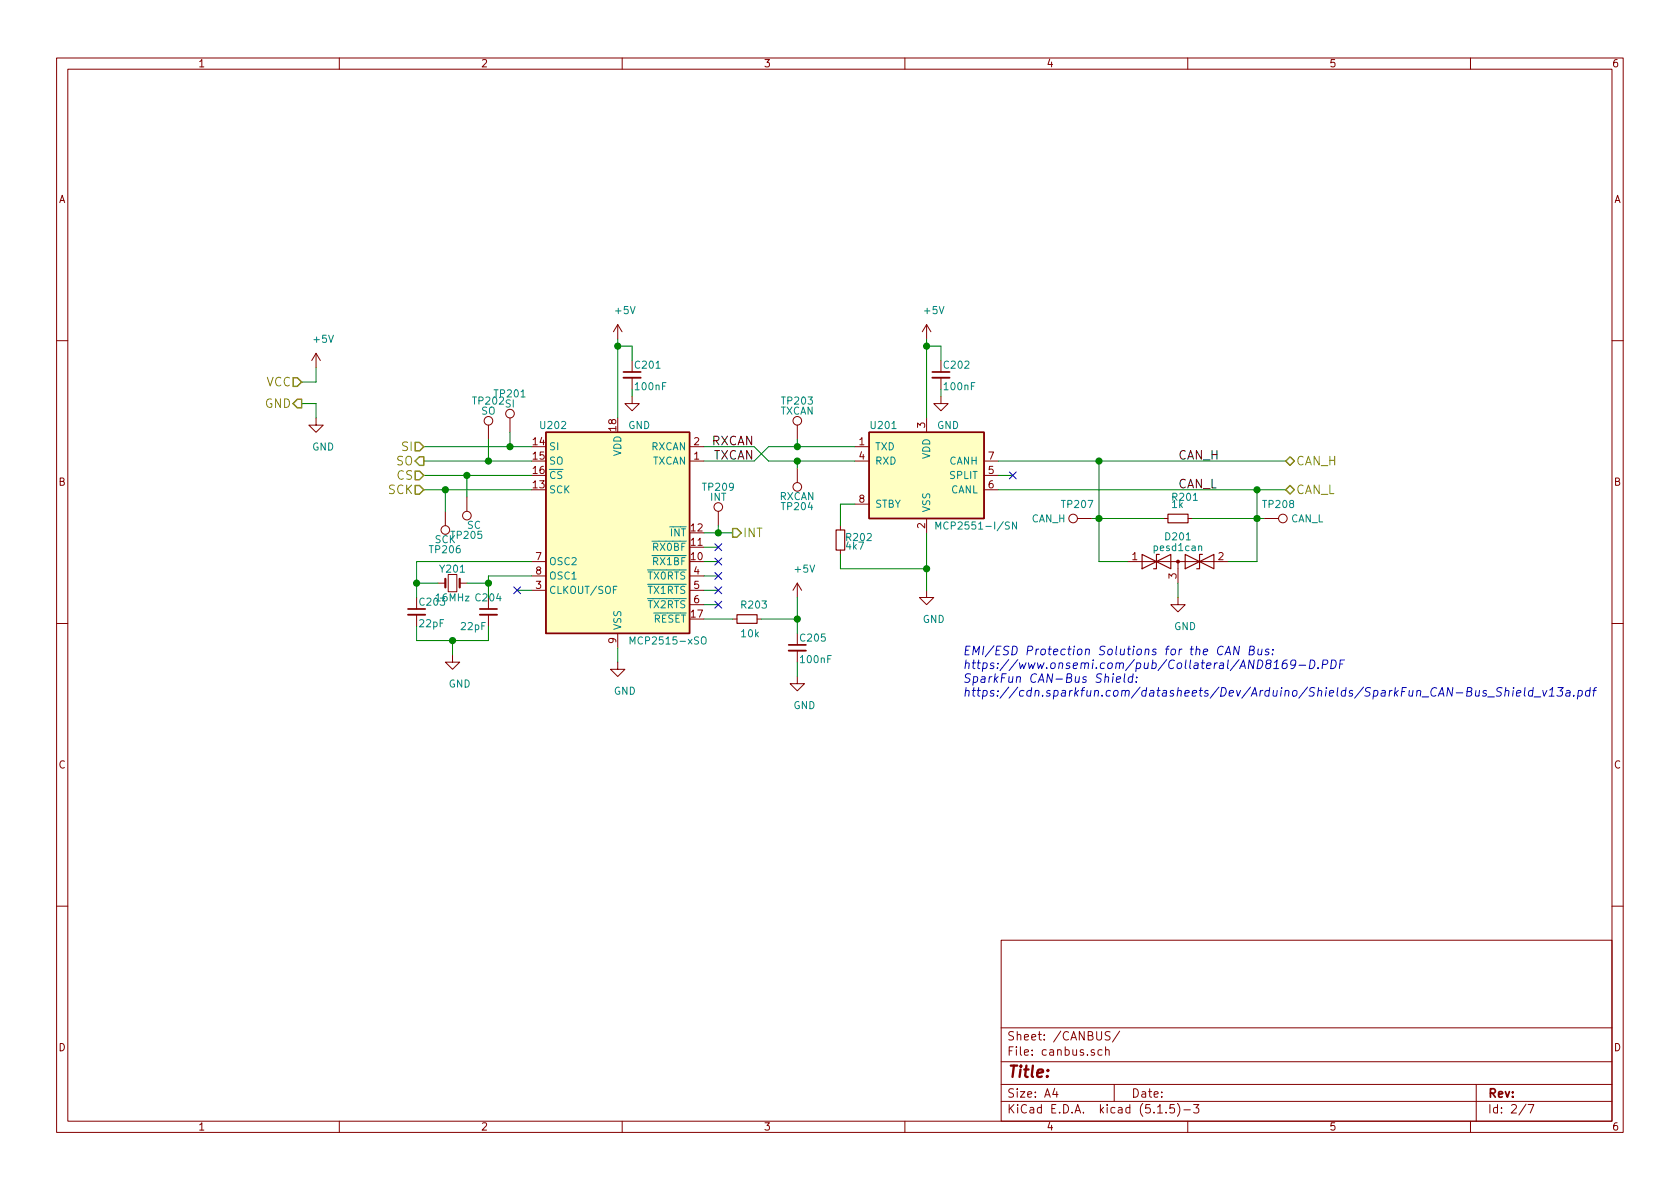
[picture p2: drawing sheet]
<svg xmlns="http://www.w3.org/2000/svg" width="297mm" height="210mm" viewBox="0 0 297 210" stroke-linecap="round" stroke-linejoin="round" font-family="sans-serif">
<g fill="none" stroke="#840000" stroke-width=".18">
<path d="M10 10.3h277v189.9h-277zM12 12.2h273v186.1h-273zM60 10.3v1.9M110 10.3v1.9M160 10.3v1.9M210 10.3v1.9M260 10.3v1.9M109.2 57.4l-.7 1.3M109.2 57.4v2.5M109.2 57.4l.8 1.3M163.8 57.4l-.7 1.3M163.8 57.4v2.5"/>
<path d="M163.8 57.4l.8 1.3M10 60.2h2M55.9 73.9v1.3h1.2l-1.2 1.2-1.3-1.2h1.3M55.9 62.5l-.8 1.2M55.9 62.5v2.5M55.9 62.5l.7 1.2M86.4 75.2v2.5M90.2 73.9v2.5M111.8 70.1v1.3h1.2l-1.2 1.2-1.3-1.2h1.3M111.8 63.7v2.1M111.8 66.8v2M121.9 79h2.6"/>
<path d="M141 75.2v2.5M151.1 79h2.6M163.8 73.9v2.5M166.4 70.1v1.3h1.2l-1.2 1.2-1.3-1.2h1.3M166.4 63.7v2.1M166.4 66.8v2M285 60.2h2M78.7 90.4v2.6M82.5 87.9v2.5M94 99.3h2.5M121.9 81.5h2.6M127 90.4v2.6"/>
<path d="M141 82.8v2.5M148.6 93v.7M148.6 97.3v.7M151.1 81.5h2.6M151.1 89.1h2.6M163.8 91.7v2.5M174 81.5h2.5M174 84.1h2.5M174 86.6h2.5M190.5 91.7h2.5M199.4 99.3h17.8M205.7 91.7h.8"/>
<path d="M208.3 99.3v3.8M210.1 91.7h.7M223.5 91.7h2.6M10 110.3h2M73.7 105.7v2M73.7 108.7v2M77.5 103.1h1.2M79.2 101.6h1.6v3h-1.6zM80 115.8v1.3h1.3l-1.3 1.3-1.3-1.3h1.3M81.3 103.1h1.2M86.4 105.7v2M86.4 108.7v2"/>
<path d="M94 104.4h2.5M94 101.8h2.5M109.2 117.1v1.3h1.3l-1.3 1.2-1.3-1.2h1.3M109.2 112v2.5M121.9 104.4h2.6M121.9 101.8h2.6M121.9 106.9h2.6M129.5 109.5h.8M133.9 109.5h.7M141 119.6v1.3h1.2l-1.2 1.3-1.3-1.3h1.3M141 103.1v2.6M141 112v2"/>
<path d="M141 115.1v2M141 103.1l-.8 1.3M141 103.1l.7 1.3M163.8 104.4v1.3h1.3l-1.3 1.2-1.2-1.2h1.2M208.3 105.7v1.2h1.2l-1.2 1.3-1.3-1.3h1.3M285 110.3h2M10 160.2h2M177 166.3h108v32h-108zM285 160.2h2M60 198.3v1.9M110 198.3v1.9M160 198.3v1.9"/>
<path d="M177 194.8h108M177 191.8h108M177 187.8h108M177 181.8h108M186.5 192.5l-.4 1h1M186.8 193v1M194.8 185.7l-.4-.1-.3 .3 .1 .6 .2 .1 .4-.1M195.5 185.7l.2-.1 .4 .1v.9M195.5 185.1v1.5M196.3 182.5l-.6-.1-.3 .3 .1 .3 .7 .4v.4a.62 .62 0 0 1-.8 0M197 191.8v3M198 182.3l-1.3 2"/>
<path d="M204.7 196.8h.8M206.2 196.7v.1M207.6 195.3h-.7l-.1 .7 .2-.1 .5 .1 .2 .2-.1 .5-.2 .1-.6-.1M208.2 195.1a1.71 1.71 0 0 1 0 2.3M209.3 196.3h1.2M210 198.3v1.9M211 195.3h1l-.5 .6 .4 .1v.7l-.2 .1-.7-.1M260 198.3v1.9M261 191.8v6.5M269.8 195.2l-1.2 2M270.2 195.3h1l-.6 1.5"/>
<circle cx="86.4" cy="74.4" r=".76"/>
<circle cx="90.2" cy="73.1" r=".76"/>
<circle cx="141" cy="74.4" r=".76"/>
<circle cx="78.7" cy="93.7" r=".76"/>
<circle cx="82.5" cy="91.2" r=".76"/>
<circle cx="127" cy="89.7" r=".76"/>
<circle cx="141" cy="86.1" r=".76"/>
<circle cx="189.7" cy="91.7" r=".76"/>
<circle cx="226.8" cy="91.7" r=".76"/>
</g>
<path d="M110.2 66.8h3.1M164.8 66.8h3.1M72.1 108.7h3.1M84.8 108.7h3.1M139.4 115.1h3.1" fill="none" stroke="#840000" stroke-width=".33"/>
<path d="M110.2 65.8h3.1M164.8 65.8h3.1M72.1 107.7h3.1M84.8 107.7h3.1M139.4 114h3.1" fill="none" stroke="#840000" stroke-width=".3"/>
<circle cx="208.3" cy="99.3" r=".25" fill="#840000" stroke="#840000" stroke-width=".18"/>
<path d="M147.8 93.7h1.6v3.6h-1.6zM201.9 98v2.6l5.1-2.6v2.6zM205 98h-.5v2.6h-.5M206.5 90.9h3.6v1.6h-3.6zM209.5 98l5.1 2.6v-2.6l-5.1 2.6zM212.6 98h-.5v2.6h-.5M130.3 108.7h3.6v1.5h-3.6z" fill="none" stroke="#840000" stroke-width=".2"/>
<path d="M165.5 93.6v-1.3l.4 .9 .4-.9v1.3M179.7 92.3v1.3l-.7-1.3v1.3M211.9 96.7l.2-.2 .3 .1 .1 .8M109.1 103.7h-.6v1.2M111.4 113.9v-1.3l.4 .9 .5-.9v1.3M124.1 112.8a.45 .45 0 0 1 .7 0 .88 .88 0 0 1-.3 1.1l-.3-.1a1.07 1.07 0 0 1-.1-1z" fill="none" stroke="#008484" stroke-width=".18"/>
<g fill="#ffffc2" stroke="#ffffc2" stroke-width=".18">
<path d="M153.7 76.4h20.3v15.3h-20.3z"/>
<path d="M96.5 76.4h25.4v35.6h-25.4z"/>
</g>
<path d="M96.5 76.4h25.4v35.6h-25.4zM153.7 76.4h20.3v15.3h-20.3z" fill="none" stroke="#840000" stroke-width=".25"/>
<path d="M78.7 102.4v1.5M81.3 102.4v1.5" fill="none" stroke="#840000" stroke-width=".38"/>
<g fill="none" stroke="#008400" stroke-width=".18">
<path d="M109.2 59.9v14M163.8 59.9v14M53.3 71.4h2.6v2.5M55.9 65v2.6h-2.6M74.9 79h19.1M86.4 77.7v3.8M90.2 76.4v2.6M109.2 61.2h2.6v2.5M111.8 68.8v1.3M124.5 79h8.8l2.6 2.5h15.2M141 77.7v1.3M151.1 79h-15.2l-2.6 2.5h-8.8"/>
<path d="M163.8 61.2h2.6v2.5M166.4 68.8v1.3M74.9 84.1h19.1M74.9 81.5h19.1M74.9 86.6h19.1M78.7 86.6v3.8M82.5 84.1v3.8M94 99.3h-20.3v6.4M124.5 99.3h2.5M124.5 96.8h2.5M124.5 94.2h5M127 93v1.2"/>
<path d="M141 81.5v1.3M148.6 98v2.6h15.2M151.1 89.1h-2.5v3.9M163.8 94.2v10.2M176.5 84.1h2.6M176.5 81.5h50.8M176.5 86.6h50.8M193 91.7h12.7M194.3 81.5v17.8h5.1M210.8 91.7h12.7M222.2 86.6v12.7h-5M73.7 110.7v2.6h12.7v-2.6"/>
<path d="M73.7 103.1h3.8M80 113.3v2.5M82.5 103.1h3.9M91.4 104.4h2.6M94 101.8h-7.6v3.9M109.2 114.5v2.6M124.5 104.4h2.5M124.5 101.8h2.5M124.5 106.9h2.5M124.5 109.5h5M134.6 109.5h6.4M141 105.7v6.3"/>
<path d="M141 117.1v2.5M208.3 103.1v2.6"/>
</g>
<path d="M51.8 66.8h.8l.7 .8-.7 .7h-.8zM51.8 71.4l.8-.8h.7v1.5h-.7zM73.4 78.2h.8l.7 .8-.7 .8h-.8zM73.4 85.8h.8l.7 .8-.7 .8h-.8zM73.4 83.3h.8l.7 .8-.7 .7h-.8zM74.2 80.8h.7v1.5h-.7l-.8-.8zM129.5 93.5h.8l.8 .7-.8 .8h-.8zM227.3 81.5l.8-.7 .8 .7-.8 .8zM227.3 86.6l.8-.8 .8 .8-.8 .8z" fill="none" stroke="#848400" stroke-width=".25"/>
<g fill="none" stroke="#0000c2" stroke-width=".18">
<path d="M196.8 119.7l-.1 1M198.9 119.1l-.2 1.3 .2 .3M200.3 119.7h-.5l-.3 .2v.6l.2 .2 .5-.1M200.4 119.1l-.2 1.6M201 119.7v.2M216.3 114.4a.74 .74 0 0 0-1 .4 .74 .74 0 0 0 .5 1l.3-.2M216.6 115.8l.6-1.5 .4 1.5M216.8 115.4h.7M219.2 114.3l-.3 1.5-.6-1.5-.2 1.5M220.9 115l.8-.1v-.5l-.2-.1h-.5l-.2 1.5h.6l.2-.2 .2-.3-.4-.3M222.5 114.8v.9l.3 .1 .2-.2M223.1 114.8l-.1 1"/>
<path d="M224.1 117.3l-.2-.2 .1-.3 .5-.1 .2 .1 .1 .3-.4 .2a.52 .52 0 0 0-.5 .2 .52 .52 0 0 0-.1 .6 .49 .49 0 0 0 .8 0 .49 .49 0 0 0-.2-.8M224.4 114.9l-.4-.1-.3 .3 .1 .1 .5 .2v.3h-.6M225 115.6v.2M225.1 114.9v.1M225.2 118.2h.9M225.3 117.1l.5-.4-.2 1.5M227.6 116.7a.69 .69 0 0 0-.9 .6v.6l.2 .3a.52 .52 0 0 0 .7-.3l-.1-.6h-.4l-.4 .3M229.1 117.3a.52 .52 0 0 1-.7 .3l-.2-.3 .1-.5 .3-.1 .5 .1a1.17 1.17 0 0 1-.6 1.4h-.3M229.7 117.6h1.2M231.7 116.7a.76 .76 0 0 1 .8 .6 .76 .76 0 0 1-.4 .9h-.6zM233 118.1v.1M233.8 117.5l.8-.1 .1-.2v-.4l-.2-.1h-.6l-.1 1.5"/>
<path d="M235.5 116.7a.73 .73 0 0 1 .8 .4 .73 .73 0 0 1-.3 .9l-.4 .2h-.3zM236.9 117.4h.5M237.7 116.7h-.7l-.2 1.5M197.4 120.2l.7-.2v-.3h-.6l-.1 .7 .1 .3 .5-.1M200.9 120.5v.2M261 122.1l-.1 .9 .4 .1 .2-.1M261.6 122.1l-.1 1M262.8 122.2a.35 .35 0 0 0-.6 .2l.2 .2 .4 .1v.2l-.2 .2-.5-.1M263 123.2h1.2M265.6 121.7a.63 .63 0 0 0-.9 .2v.3l.6 .2 .2 .3-.4 .4-.6-.1M266.2 122.2l.2-.1 .4 .1-.1 .9M266.2 121.6l-.2 1.5"/>
<path d="M267.6 122.1l-.2 1M267.6 121.6l-.1 .1h.2l-.1-.1v.1M268.1 122.6l.8-.2v-.2l-.5-.1-.2 .2-.1 .7h.6M269.6 121.6l-.1 1.3 .2 .2M271 122.2l-.4-.1-.3 .3v.6h.6M271.1 121.6l-.2 1.5M271.2 123.2h1.2M272.8 122.1l.2 1 .5-1M273.9 123.1h.9M274 122l.5-.4-.2 1.5M275.5 121.6h.9l-.6 .6 .4 .1-.1 .7-.2 .1h-.4l-.2-.1M277 122.2l.4-.1 .2 .2-.1 .8"/>
<path d="M277.6 122.4l-.5 .1a.3 .3 0 0 0-.3 .3 .3 .3 0 0 0 .2 .3l.5-.1M278.3 123l-.1 .1M279.1 122.2l.4-.1 .2 .1-.1 .8a.48 .48 0 0 1-.6 0M279.1 122.1l-.2 1.5M281.1 122.2l-.4-.1-.3 .3v.6h.6M281.2 121.6l-.2 1.5M281.6 122.1h.6M282.3 121.6l-.4 .2-.2 1.3"/>
</g>
<g fill="#008400" stroke="#008400" stroke-width=".25">
<circle cx="222.3" cy="86.6" r=".51"/>
<circle cx="73.7" cy="103.1" r=".51"/>
<circle cx="141" cy="109.5" r=".51"/>
<circle cx="194.3" cy="91.7" r=".51"/>
<circle cx="80" cy="113.3" r=".51"/>
<circle cx="222.3" cy="91.7" r=".51"/>
<circle cx="163.8" cy="100.6" r=".51"/>
<circle cx="86.4" cy="103.1" r=".51"/>
<circle cx="194.3" cy="81.5" r=".51"/>
<circle cx="86.4" cy="81.5" r=".51"/>
<circle cx="90.2" cy="79" r=".51"/>
<circle cx="82.6" cy="84.1" r=".51"/>
<circle cx="78.7" cy="86.6" r=".51"/>
<circle cx="163.8" cy="61.2" r=".51"/>
<circle cx="127" cy="94.2" r=".51"/>
<circle cx="141" cy="81.5" r=".51"/>
<circle cx="141" cy="79" r=".51"/>
<circle cx="109.2" cy="61.2" r=".51"/>
</g>
<g fill="none" stroke="#000084" stroke-width=".18">
<path d="M126.4 98.7l1.2 1.2M126.4 96.2l1.2 1.2M127.6 98.7l-1.2 1.2M127.6 96.2l-1.2 1.2M178.5 83.5l1.2 1.2M179.7 83.5l-1.2 1.2M90.8 103.8l1.2 1.2M92 103.8l-1.2 1.2M126.4 106.3l1.2 1.2M126.4 103.8l1.2 1.2M126.4 101.2l1.2 1.3M127.6 106.3l-1.2 1.2"/>
<path d="M127.6 103.8l-1.2 1.2M127.6 101.2l-1.2 1.3"/>
</g>
<text font-size="2.8" fill="#840000" x="178" y="190.5">Title:</text>
<g font-size="2.1" fill="#848400">
<text x="47.1" y="68.3">VCC</text>
<text x="46.8" y="72.1">GND</text>
<text x="70.1" y="82.3">SO</text>
<text x="71.1" y="79.8">SI</text>
<text x="229.1" y="82.3">CAN_H</text>
<text x="68.7" y="87.4">SCK</text>
<text x="70.2" y="84.8">CS</text>
<text x="229.1" y="87.4">CAN_L</text>
<text x="131.3" y="95">INT</text>
</g>
<g font-size="2.1">
<text x="125.8" y="78.7">RXCAN</text>
<text x="126" y="81.3">TXCAN</text>
<text x="208.3" y="81.3">CAN_H</text>
<text x="208.3" y="86.4">CAN_L</text>
</g>
<g font-size="2.1" fill="#0000c2">
<text x="170.2" y="115.9">EMI/ESD Protection Solutions for the CAN Bus:</text>
<text x="170.2" y="118.3">https://www.onsemi.com/pub/Collateral/AND8169-D.PDF</text>
<text x="170.2" y="120.7">SparkFun CAN-Bus Shield:</text>
<text x="170.2" y="123.2">https://cdn.sparkfun.com/datasheets/Dev/Arduino/Shields/SparkFun_CAN-Bus_Shield_v13a.pdf</text>
</g>
<g font-size="2.1" fill="#840000">
<text x="178" y="184">Sheet: /CANBUS/</text>
<text x="178" y="186.7">File: canbus.sch</text>
<text x="178" y="196.9">KiCad E.D.A. kicad (5.1.5)-3</text>
<text x="178" y="194.1">Size: A4</text>
<text x="200" y="194.1">Date:</text>
<text x="263" y="194.1">Rev:</text>
<text x="263" y="196.9">Id: 2/7</text>
</g>
<g font-size="1.8" fill="#840000">
<text x="35" y="11.9">1</text>
<text x="85" y="11.9">2</text>
<text x="135" y="11.9">3</text>
<text x="185" y="11.9">4</text>
<text x="235" y="11.9">5</text>
<text x="285" y="11.9">6</text>
<text x="10.4" y="35.9">A</text>
<text x="285.4" y="35.9">A</text>
<text x="109" y="76.1" transform="rotate(-90 109 76.1)">18</text>
<text x="163.6" y="75.7" transform="rotate(-90 163.6 75.7)">3</text>
<text x="94.3" y="78.7">14</text>
<text x="94.3" y="81.3">15</text>
<text x="94.3" y="83.8">16</text>
<text x="122.7" y="81.3">1</text>
<text x="122.7" y="78.7">2</text>
<text x="151.9" y="78.7">1</text>
<text x="151.9" y="81.3">4</text>
<text x="174.8" y="83.8">5</text>
<text x="174.8" y="81.3">7</text>
<text x="10.4" y="85.9">B</text>
<text x="94.3" y="86.4">13</text>
<text x="151.9" y="88.9">8</text>
<text x="174.8" y="86.4">6</text>
<text x="285.4" y="85.9">B</text>
<text x="122.2" y="94">12</text>
<text x="163.6" y="93.4" transform="rotate(-90 163.6 93.4)">2</text>
<text x="94.8" y="99.1">7</text>
<text x="94.8" y="101.6">8</text>
<text x="122.2" y="99.1">10</text>
<text x="122.2" y="96.5">11</text>
<text x="122.7" y="101.6">4</text>
<text x="200.2" y="99.1">1</text>
<text x="215.4" y="99.1">2</text>
<text x="94.8" y="104.1">3</text>
<text x="122.7" y="104.1">5</text>
<text x="122.7" y="106.7">6</text>
<text x="208" y="102.3" transform="rotate(-90 208 102.3)">3</text>
<text x="109" y="113.8" transform="rotate(-90 109 113.8)">9</text>
<text x="122.2" y="109.2">17</text>
<text x="10.4" y="135.9">C</text>
<text x="285.4" y="135.9">C</text>
<text x="10.4" y="185.9">D</text>
<text x="285.4" y="185.9">D</text>
<text x="35" y="199.9">1</text>
<text x="85" y="199.9">2</text>
<text x="135" y="199.9">3</text>
<text x="185" y="199.9">4</text>
<text x="235" y="199.9">5</text>
<text x="285" y="199.9">6</text>
</g>
<g font-size="1.8" fill="#008484">
<text x="108.9" y="55.5">+5V</text>
<text x="163.5" y="55.5">+5V</text>
<text x="55.5" y="60.6">+5V</text>
<text x="112.4" y="65.2">C201</text>
<text x="167" y="65.2">C202</text>
<text x="83.8" y="71.5">TP202</text>
<text x="87.6" y="70.3">TP201</text>
<text x="112.5" y="69">100nF</text>
<text x="138.4" y="71.5">TP203</text>
<text x="167.1" y="69">100nF</text>
<text x="85.1" y="73.3">SO</text>
<text x="89.3" y="72.1">SI</text>
<text x="95.7" y="75.9">U202</text>
<text x="111.1" y="75.9">GND</text>
<text x="137.9" y="73.3">TXCAN</text>
<text x="154.1" y="75.9">U201</text>
<text x="165.7" y="75.9">GND</text>
<text x="55.2" y="79.7">GND</text>
<text x="97" y="79.6">SI</text>
<text x="97" y="82.2">SO</text>
<text x="109.9" y="80.7" transform="rotate(-90 109.9 80.7)">VDD</text>
<text x="115.1" y="79.6">RXCAN</text>
<text x="115.3" y="82.2">TXCAN</text>
<text x="154.7" y="79.6">TXD</text>
<text x="154.7" y="82.2">RXD</text>
<text x="164.5" y="81.2" transform="rotate(-90 164.5 81.2)">VDD</text>
<text x="167.9" y="82.2">CANH</text>
<text x="97" y="87.2">SCK</text>
<text x="97" y="84.7">CS</text>
<text x="124.4" y="86.8">TP209</text>
<text x="125.6" y="88.6">INT</text>
<text x="137.8" y="88.4">RXCAN</text>
<text x="154.7" y="89.8">STBY</text>
<text x="168" y="84.7">SPLIT</text>
<text x="168.1" y="87.2">CANL</text>
<text x="187.9" y="89.8">TP207</text>
<text x="207.2" y="89.8">1k</text>
<text x="207.4" y="88.6">R201</text>
<text x="223.5" y="89.8">TP208</text>
<text x="79.9" y="95.3">TP205</text>
<text x="82.6" y="93.5">SC</text>
<text x="118.6" y="94.9">INT</text>
<text x="138.4" y="90.2">TP204</text>
<text x="149.8" y="95.7">R202</text>
<text x="164.5" y="90.7" transform="rotate(-90 164.5 90.7)">VSS</text>
<text x="166.7" y="93.6">MCP2551-I/SN</text>
<text x="182.4" y="92.4">CAN_H</text>
<text x="206.2" y="95.5">D201</text>
<text x="228.2" y="92.4">CAN_L</text>
<text x="76.1" y="97.8">TP206</text>
<text x="76.9" y="96.1">SCK</text>
<text x="78" y="101.3">Y201</text>
<text x="97" y="99.9">OSC2</text>
<text x="115.6" y="99.9">RX1BF</text>
<text x="115.6" y="97.4">RX0BF</text>
<text x="140.6" y="101.3">+5V</text>
<text x="149.7" y="97.2">4k7</text>
<text x="204.2" y="97.5">pesd1can</text>
<text x="74.3" y="107.1">C203</text>
<text x="77.2" y="106.3">16MHz</text>
<text x="84.2" y="106.3">C204</text>
<text x="97" y="105">CLKOUT/SOF</text>
<text x="97" y="102.5">OSC1</text>
<text x="114.6" y="102.5">TX0RTS</text>
<text x="114.6" y="105">TX1RTS</text>
<text x="114.6" y="107.6">TX2RTS</text>
<text x="131.2" y="107.6">R203</text>
<text x="74.2" y="110.9">22pF</text>
<text x="81.6" y="111.4">22pF</text>
<text x="109.9" y="111.5" transform="rotate(-90 109.9 111.5)">VSS</text>
<text x="112.1" y="114">MCP2515-xSO</text>
<text x="115.5" y="110.1">RESET</text>
<text x="131.1" y="112.7">10k</text>
<text x="141.6" y="113.5">C205</text>
<text x="163.1" y="110.2">GND</text>
<text x="207.6" y="111.4">GND</text>
<text x="141.7" y="117.3">100nF</text>
<text x="79.3" y="121.6">GND</text>
<text x="108.5" y="122.9">GND</text>
<text x="140.3" y="125.4">GND</text>
</g>
</svg>
